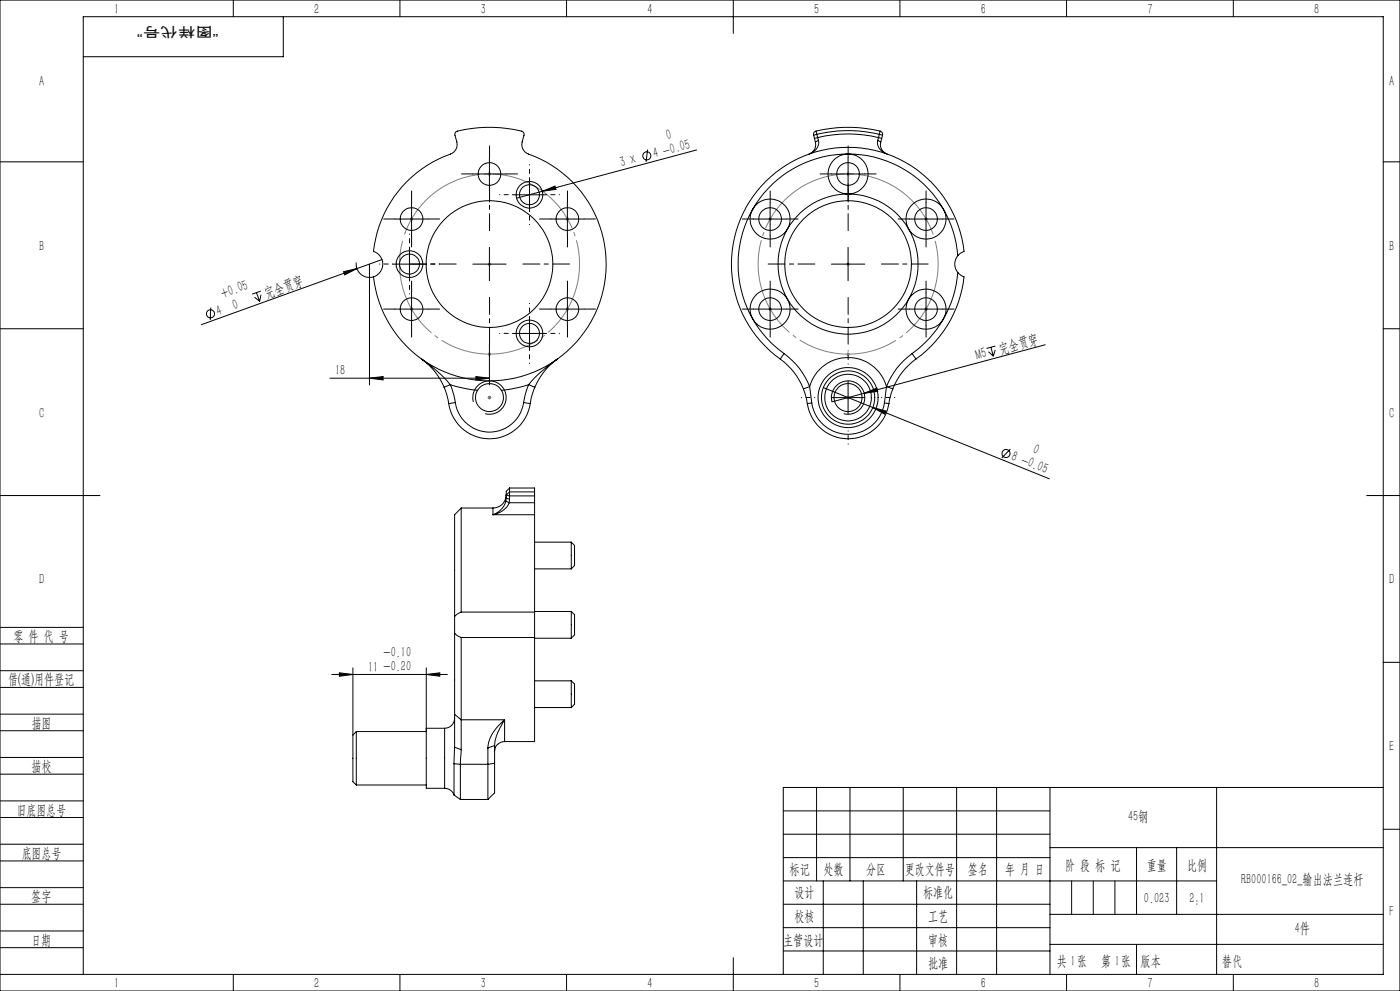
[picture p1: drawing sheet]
<svg xmlns="http://www.w3.org/2000/svg" width="420mm" height="297mm" viewBox="0 0 420 297" stroke-linecap="round" stroke-linejoin="round" font-family="sans-serif">
<g fill="none" stroke="#000" stroke-width=".3">
<path d="M0 0h420v297h-420zM70 0v5M85 5v12h-60M120 0v5M170 0v5M220 0v10M270 0v5M320 0v5M370 0v5M136.7 39.6a36.6 36.6 0 0 1 20.3 0l.2 .9a5 5 0 0 0-.3 4.2l.3 .5a5.5 5.5 0 0 0 3.2 1.7 35 35 0 0 1 7.4 60.3 35 35 0 0 1-55.8-24.2 4 4 0 0 0 2.8-3.8 4 4 0 0 0-2.8-3.9 35.3 35.3 0 0 1 23.6-29.4l.9-.7 .5-1a5.6 5.6 0 0 0-.5-3.7zM244.8 39.3a1.01 1.01 0 0 0-.7 1.2M244.8 39.3a41.1 41.1 0 0 1 19.3 0"/>
<path d="M244.8 39.3l.2 .9M264.1 39.3a1.01 1.01 0 0 1 .7 1.2M264.1 39.3l-.3 .9M0 48.5h25M141.9 52.1h9.9M146.8 47.2v9.9M153.8 58.4h10M158.9 53.4v10M162.7 57.3l3.8-1.5 .3 1zM194.3 44.8l-.5 3.7M209 44.9l-54 14.5M244.1 40.5l.2 1"/>
<path d="M244.3 41.5l.3 1M244.6 42.5a3 3 0 0 1-1.6 3.6M245 40.2a40.3 40.3 0 0 1 18.8 0M245 40.2l.3 1M245 40.2l-.9 .3M245.3 41.2a38.7 38.7 0 0 1 18.3 0M245.3 41.2l.2 .9M245.3 41.2l-1 .3M245.5 42.1a3.7 3.7 0 0 1-2.8 4.1M245.5 42.1l-.9 .4M249.4 52.1h10M254.4 58.1a21 21 0 0 0-18.2 10.5"/>
<path d="M254.4 58.1a20.9 20.9 0 0 1 18.2 10.5M254.4 46.1a6 6 0 0 1 6 6 6 6 0 0 1-6 6M254.4 46.1a33.1 33.1 0 0 1 28.6 16.5M254.4 46.1a33.1 33.1 0 0 0-28.6 16.5M254.4 46.1a6 6 0 0 0-6 6 6 6 0 0 0 6 6M254.4 47.2v9.9M263.3 42.1a3.9 3.9 0 0 0 2.8 4.1M263.3 42.1l.9 .4M263.6 41.2l-.3 .9M263.6 41.2l.9 .3M263.8 40.2l-.2 1M263.8 40.2l1 .3"/>
<path d="M264.2 42.5a3 3 0 0 0 1.7 3.6M264.5 41.5l-.3 1M264.8 40.5l-.3 1M415 48.5h5M106.9 78.7a4 4 0 0 0 5.1 4.3M110.8 79.2v36.2M114.6 77.8l-54.2 19.5M117.8 79.2h10M118.5 65.6h9.9M122.8 74.2v9.9M123.5 60.6v10.1M141.9 79.2h9.9"/>
<path d="M146.8 74.2v9.9M165.2 65.6h10M170.2 60.6v10.1M225.8 62.6a6 6 0 0 1 8.2-2.2 6 6 0 0 1 2.2 8.2M225.8 62.6a33 33 0 0 0 0 33M225.8 62.6a6 6 0 0 0 2.2 8.2 6 6 0 0 0 8.2-2.2M226 65.6h10M231 60.6v10.1M236.2 68.6a21.2 21.2 0 0 0 0 21M249.4 79.2h10M254.4 74.2v9.9M272.6 68.6a20.9 20.9 0 0 1 0 21"/>
<path d="M272.8 65.6h10M277.8 60.6v10.1M283 62.6a6 6 0 0 1-2.2 8.3 6 6 0 0 1-8.2-2.3M283 62.6a32.6 32.6 0 0 1 4.3 14M283 62.6a6 6 0 0 0-8.2-2.2 6 6 0 0 0-2.2 8.2M287.3 76.6a3.9 3.9 0 0 0 0 5.1M287.3 76.6l1.9-1.3a35 35 0 0 0-52.4-26.4 35 35 0 0 0-2.7 58.7M0 98.5h25M63.2 92.2l-.1 3.7M76.3 89.1l1.6 1.2M76.9 87.7l1 2.6M78.2 87.2l-2.6 1"/>
<path d="M78.3 88.4l-.4 1.9M103.1 81.4l4-.9-3.7 1.9zM118.5 92.6h9.9M123.5 87.7v9.9M153.8 99.9h10M158.9 94.9v10M165.2 92.6h10M170.2 87.7v9.9M225.8 95.6a32.4 32.4 0 0 0 9.4 10.4M226 92.6h10M231 87.7v9.9M236.2 89.6a6 6 0 0 1-2.1 8.3 6 6 0 0 1-8.3-2.3"/>
<path d="M236.2 89.6a21 21 0 0 0 36.4 0M236.2 89.6a6 6 0 0 0-8.2-2.1 6 6 0 0 0-2.2 8.1M272.6 89.6a6 6 0 0 0 2.2 8.2 6 6 0 0 0 8.2-2.2M272.6 89.6a6 6 0 0 1 8.2-2.2 6 6 0 0 1 2.2 8.2M272.8 92.6h10M277.8 87.7v9.9M283 95.6a32.4 32.4 0 0 1-9.4 10.4M287.3 81.7a32.6 32.6 0 0 1-4.3 13.9M287.3 81.7l1.2 1 .7 .3a34.8 34.8 0 0 1-14.4 24.6M415 98.5h5M99 113.3h47.8M110.8 113.3l4.1-.4v1z"/>
<path d="M133.2 116.1l.9 2.4 .5 2.5M135.1 115.3a44.3 44.3 0 0 0-8.6-7.7 20.2 20.2 0 0 1 6.7 8.5M135.1 115.3l4 1 4.2 .7M135.1 115.3l1.1 3.3 .4 2M135.1 115.3l-1.9 .8M142.8 112.9l4 .4-4 .6zM143.3 117a4.2 4.2 0 0 1 7.1 0M143.3 117a4.2 4.2 0 0 0 3.5 6.4 4.2 4.2 0 0 0 3.6-6.4M146.8 103.1v12.3M158.6 115.3a45.6 45.6 0 0 1 8.6-7.7 19.7 19.7 0 0 0-6.8 8.5M158.6 115.3l-4 1-4.2 .7M158.6 115.3l-.9 2.6-.6 2.7"/>
<path d="M158.6 115.3l1.8 .8M160.4 116.1l-.8 2.4-.5 2.5M234.1 107.6a20 20 0 0 1 6.9 9M235.2 106a21.7 21.7 0 0 1 7.7 9.8M235.2 106l-1.1 1.6M241 116.6l1.2 4.4M242.9 115.8l.6 5M242.9 115.8a12 12 0 0 1 11.5-8.6 12 12 0 0 1 11.6 8.6M242.9 115.8l-1.9 .8M247 116.2l67.8 27.3M249.4 119.2h10M254.4 114.2v9.9"/>
<path d="M259.3 117.9l3.8-1.6 .2 1zM266 115.8l-.7 5M266 115.8l1.8 .8M267.8 116.6l-1.1 4.4M273.6 106a21.7 21.7 0 0 0-7.6 9.8M273.6 106l1.2 1.6M274.8 107.6a20 20 0 0 0-7 9M296.5 105.4l1.5 1.3M297.3 104.1l.7 2.6M298.6 104.9l-.6 1.8M298.6 103.7l-2.7 .7M313.5 103.3l-63.9 17.1a5 5 0 0 1 4.4-6.2 5 5 0 0 1 5.4 5.4 5 5 0 0 1-6.3 4.4"/>
<path d="M134.6 121a12.4 12.4 0 0 0 12.2 10.5 12.4 12.4 0 0 0 12.3-10.5M136.6 120.6a10.4 10.4 0 0 0 10.2 8.9 10.4 10.4 0 0 0 10.3-8.9M136.6 120.6l-2 .4M142 120.4a5 5 0 0 1 4.4-6.2 5 5 0 0 1 5.4 5.4 5 5 0 0 1-6.2 4.4M157.1 120.6l2 .4M242.2 121a12.4 12.4 0 0 0 12.2 10.5 12.4 12.4 0 0 0 12.3-10.5M243.5 120.8a11 11 0 0 0 10.9 9.4 11 11 0 0 0 10.9-9.4M243.5 120.8l-1.3 .2M261.8 122.1l4 1.1-.4 .9zM265.3 120.8l1.4 .2M303.1 134.6l-2.6 2.7M0 148.5h30"/>
<path d="M138.4 152.3v31.1M138.4 152.3l-2 2v30.4M138.4 152.3h9.5M147.9 152.3v2M147.9 154.3h12.5M151.8 150.2a6.1 6.1 0 0 1-3.9 4.1M151.8 150.2l1 .5M151.9 148.3a3.9 3.9 0 0 1-4 4M151.9 149.3l-.1 .9M151.9 148.4l1 .2M151.9 148.4v.9M151.9 149.3l1 .3"/>
<path d="M152.8 150.7a6.4 6.4 0 0 1-4.9 3.6M152.8 150.7h7.6M152.9 147.4v1.2M152.9 146.3v1.1M152.9 146.3h7.5v1.1M152.9 146.3l-1 .9v1.2M152.9 147.4l-1 1M152.9 148.6h7.5M152.9 147.4h7.5M152.9 148.6v1M152.9 149.6l-.1 1.1M160.4 154.3v29.1"/>
<path d="M160.4 150.7v3.6M160.4 147.4v1.2M160.4 148.6v2.1M410 148.5h10M160.4 170.5h11M160.4 162.5h11M171.4 162.5v8M171.4 162.5l1 1v6l-1 1M0 193h25M0 188h25M136.4 189.8v24.3M136.4 189.8l.6 .6 1.4 .7"/>
<path d="M136.4 184.7v5.1M138.4 191.1v24.6M138.4 183.4l-1.4 .7-.6 .6M138.4 183.4h22M138.4 191.1h22M160.4 191.1v31.1h-9M160.4 183.4v7.7M160.4 191.3h11M160.4 183.3h11M171.4 183.3v8M171.4 183.3l1 1v5.9l-1 1.1M415 198.5h5"/>
<path d="M0 206h25M0 201h25M0 219h25M0 214h25M99.5 202.1h34.7M101.8 201.6l4.1 .5-4.1 .6zM105.9 200.2v20.1M106.9 219.2v16.1M106.9 219.2l-1 1.1M127.9 202.1l4-.5v1.1zM127.9 200.2v19h-21M133.4 218.3h-5.5v18h5.5"/>
<path d="M133.4 218.3v18M136.4 215.3a3 3 0 0 1-3 3M136.4 214.1v9.8M136.4 214.1l2 1.6M138.4 215.7v9M138.4 215.7h13M151.4 215.7a13.1 13.1 0 0 0-5 8.5M151.4 215.7a18.6 18.6 0 0 0-3 7.7M151.4 215.7v6.5M160.4 212.1h11M160.4 204h11M171.4 204v8.1"/>
<path d="M171.4 204l1 1v6.1l-1 1M0 232h25M0 227h25M105.9 220.3v14l1 1M106.9 235.3h21M133.4 236.3a3 3 0 0 1 2.8 2M136.2 228.9v9.4M136.2 238.3l1.9 1.3M136.2 228.9l1.9 .2M136.4 223.9l-.2 5M136.4 223.9l2 .8M138.1 229.1v10.5"/>
<path d="M138.1 239.6h8.3M138.1 229.1h8.3M138.4 224.7l-.3 4.4M146.4 224.2v4.9M146.4 229.1v10.5M148.4 223.4v5.4M148.4 228.8v8.8l-2 2M148.4 223.4l-2 .8M148.4 228.8l-2 .3M149.3 223.1l-.7 .8-.2 1.2M151.4 222.2l-1.1 .3-1 .6M245 236v28"/>
<path d="M255 236v28M271 236v28M287 236v56M299 236v56M315 236v56M365 236v56M415 236h-180v56M0 245h25M0 240h25M0 258h25M0 253h25M235 243h80"/>
<path d="M235 250h80M235 257h80M315 254h100M341 254v20M353 254v20M415 248.5h5M0 271h25M0 266h25M0 279h25M235 271h80M235 264h130M235 278h80"/>
<path d="M247 264v28M259 264v28M275 264v28M315 274h100M0 284h25M0 292h415v-287h-390v287M70 292v5M120 292v5M170 292v5M220 287v10M235 285h80M270 292v5"/>
<path d="M315 283h100M320 292v5M370 292v5"/>
<circle cx="146.8" cy="52.2" r="3.4"/>
<circle cx="158.8" cy="58.4" r="4"/>
<circle cx="158.8" cy="58.4" r="2.99"/>
<circle cx="194.1" cy="46.7" r="1.21"/>
<circle cx="254.4" cy="52.2" r="3.4"/>
<circle cx="122.8" cy="79.2" r="3"/>
<circle cx="122.9" cy="79.2" r="4"/>
<circle cx="123.5" cy="65.6" r="3.4"/>
<circle cx="146.8" cy="79.1" r="19"/>
<circle cx="170.2" cy="65.6" r="3.4"/>
<circle cx="231" cy="65.6" r="3.4"/>
<circle cx="254.4" cy="79.1" r="19"/>
<circle cx="277.8" cy="65.6" r="3.4"/>
<circle cx="63.1" cy="94.1" r="1.21"/>
<circle cx="123.5" cy="92.7" r="3.4"/>
<circle cx="158.8" cy="99.9" r="4"/>
<circle cx="158.8" cy="99.9" r="2.99"/>
<circle cx="170.2" cy="92.7" r="3.4"/>
<circle cx="231" cy="92.7" r="3.4"/>
<circle cx="277.8" cy="92.7" r="3.4"/>
<circle cx="254.4" cy="119.1" r="4.2"/>
<circle cx="254.4" cy="119.1" r="7"/>
<circle cx="254.4" cy="119.1" r="9"/>
<circle cx="254.4" cy="119.2" r="8"/>
<circle cx="301.8" cy="135.9" r="1.21"/>
</g>
<g fill="none" stroke="#808080" stroke-width=".3">
<path d="M146.3 52.1h1.1M146.5 51.8l.7 .7M146.8 51.6v1.1M147.2 51.8l-.7 .7M253.9 52.1h1M254.1 51.8l.7 .7M254.4 51.6v1.1M254.8 51.8l-.7 .7M122.9 65.6h1.1M123.1 65.3l.7 .7M123.5 65.2v.9M123.8 65.3l-.7 .7"/>
<path d="M146.3 79.2h1.1M146.5 78.8l.7 .7M146.8 78.7v1M147.2 78.8l-.7 .7M169.7 65.6h1M169.9 65.3l.7 .7M170.2 65.2v.9M170.6 65.3l-.7 .7M230.5 65.6h1M230.7 65.3l.7 .7M231 65.2v.9M231.4 65.3l-.7 .7"/>
<path d="M253.9 79.2h1M254.1 78.8l.7 .7M254.4 78.7v1M254.8 78.8l-.7 .7M277.3 65.6h1M277.5 65.3l.7 .7M277.8 65.2v.9M278.2 65.3l-.7 .7M122.9 92.6h1.1M123.1 92.3l.7 .7M123.5 92.1v1.1M123.8 92.3l-.7 .7"/>
<path d="M169.7 92.6h1M169.9 92.3l.7 .7M170.2 92.1v1.1M170.6 92.3l-.7 .7M230.5 92.6h1M230.7 92.3l.7 .7M231 92.1v1.1M231.4 92.3l-.7 .7M277.3 92.6h1M277.5 92.3l.7 .7M277.8 92.1v1.1M278.2 92.3l-.7 .7"/>
<path d="M146.3 106.1h1.1M146.3 119.2h1.1M146.5 105.8l.7 .7M146.5 118.8l.7 .7M146.8 105.7v.9M146.8 118.6v1.1M147.2 105.8l-.7 .7M147.2 118.8l-.7 .7M253.9 106.1h1M253.9 119.2h1M254.1 105.8l.7 .7M254.1 118.8l.7 .7"/>
<path d="M254.4 105.7v.9M254.4 118.6v1.1M254.8 105.8l-.7 .7M254.8 118.8l-.7 .7"/>
</g>
<path d="M121 71.2a27 27 0 0 1 45.3-10.8 27 27 0 0 1-12.4 44.8 27 27 0 0 1-33.3-32.5l.4-1.5M280.3 71.2a27 27 0 0 0-45.3-10.8 27 27 0 0 0 12.4 44.8 27 27 0 0 0 33.3-32.5l-.4-1.5" fill="none" stroke="#808080" stroke-width=".3" stroke-dasharray="30.5 1.3 1.3 1.3" stroke-dashoffset="-1" stroke-linecap="butt"/>
<path d="M321.5 264v10M328 264v10M334.5 264v10M341 283v9" fill="none" stroke="#0a0605" stroke-width=".3"/>
<path d="M136.9 79.1h-14M146.9 69.1v-14M156.9 79.1h14M244.4 79.1h-14M254.4 69.1v-14M264.4 79.1h14M146.9 89.1v14M254.4 89.1v14" fill="none" stroke="#000" stroke-width=".3" stroke-dasharray="30.5 1.3 1.3 1.3" stroke-dashoffset="25.4"/>
<g fill="none" stroke="#000" stroke-width=".3" stroke-dasharray="30.5 1.3 1.3 1.3">
<path d="M141.9 52.1h-3.4M146.9 47.1v-3.4M146.9 57.1v3.4M151.9 52.1h3.4M249.4 52.1h-3.4M254.4 47.1v-3.4M254.4 57.1v3.4M259.4 52.1h3.4M118.5 65.6h-3.4M123.5 60.6v-3.4M123.5 70.6v3.4M128.5 65.6h3.4"/>
<path d="M165.2 65.6h-3.4M170.2 60.6v-3.4M170.2 70.6v3.4M175.2 65.6h3.4M226.1 65.6h-3.4M231.1 60.6v-3.4M231.1 70.6v3.4M236.1 65.6h3.4M272.8 65.6h-3.4M277.8 60.6v-3.4M277.8 70.6v3.4M282.8 65.6h3.4"/>
<path d="M118.5 92.6h-3.4M123.5 87.6v-3.4M123.5 97.6v3.4M128.5 92.6h3.4M165.2 92.6h-3.4M170.2 87.6v-3.4M170.2 97.6v3.4M175.2 92.6h3.4M226.1 92.6h-3.4M231.1 87.6v-3.4M231.1 97.6v3.4M236.1 92.6h3.4"/>
<path d="M272.8 92.6h-3.4M277.8 87.6v-3.4M277.8 97.6v3.4M282.8 92.6h3.4"/>
</g>
<g fill="none" stroke="#000" stroke-width=".3" stroke-dasharray="30.5 1.3 1.3 1.3" stroke-dashoffset="30.4">
<path d="M153.9 58.3h-4M158.9 53.3v-4M163.9 58.3h4M117.9 79.1h-4M122.9 74.1v-4M127.9 79.1h4M158.9 63.3v4M122.9 84.1v4M153.9 99.9h-4M158.9 94.9v-4M163.9 99.9h4M158.9 104.9v4"/>
<path d="M244.4 119.1h-4M254.4 109.1v-4M264.4 119.1h4M254.4 129.1v4"/>
</g>
<g fill="#000">
<path d="M162.7 57.3l3.8-1.5 .3 1zM103.1 81.4l4-.9-3.7 1.9zM259.3 117.9l3.8-1.6 .2 1zM261.8 122.1l4 1.1-.4 .9z"/>
<path d="M110.8 113.3l4.1-.4v1zM142.8 112.9l4 .4-4 .6zM101.8 201.6l4.1 .5-4.1 .6zM127.9 202.1l4-.5v1.1z"/>
</g>
<g font-size="4.4">
<text x="34.2" y="4.1">1</text>
<text x="94.2" y="4.1">2</text>
<text x="144.2" y="4.1">3</text>
<text x="194.2" y="4.1">4</text>
<text x="244.2" y="4.1">5</text>
<text x="294.2" y="4.1">6</text>
<text x="344.2" y="4.1">7</text>
<text x="394.2" y="4.1">8</text>
<text x="11.7" y="25.9">A</text>
<text x="416.7" y="25.9">A</text>
<text x="200.3" y="41.9" transform="rotate(-15 200.3 41.9)">0</text>
<text x="196.3" y="47.4" transform="rotate(-15 196.3 47.4)">4 -0.05</text>
<text x="186.4" y="50.1" transform="rotate(-15 186.4 50.1)">3 x</text>
<text x="11.7" y="75.1">B</text>
<text x="416.7" y="75.1">B</text>
<text x="66.9" y="89.4" transform="rotate(-20 66.9 89.4)">+0.05</text>
<text x="79.8" y="89.4" transform="rotate(-20 79.8 89.4)">完全贯穿</text>
<text x="65.5" y="94.6" transform="rotate(-20 65.5 94.6)">4</text>
<text x="70.4" y="92.8" transform="rotate(-20 70.4 92.8)">0</text>
<text x="293.2" y="107.8" transform="rotate(-15 293.2 107.8)">M5</text>
<text x="300" y="106" transform="rotate(-15 300 106)">完全贯穿</text>
<text x="100.5" y="112.5">18</text>
<text x="11.7" y="125.1">C</text>
<text x="416.7" y="125.1">C</text>
<text x="303.2" y="137.9" transform="rotate(22 303.2 137.9)">8 -0.05</text>
<text x="309.7" y="135.8" transform="rotate(22 309.7 135.8)">0</text>
<text x="11.7" y="175.1">D</text>
<text x="416.7" y="175.1">D</text>
<text x="4" y="192">零 件 代 号</text>
<text x="115" y="196.9">-0.10</text>
<text x="110.4" y="201.3">11 -0.20</text>
<text x="2.5" y="205.1">借(通)用件登记</text>
<text x="9.5" y="218.1">描图</text>
<text x="416.7" y="225.1">E</text>
<text x="9.5" y="231.1">描校</text>
<text x="5" y="244.1">旧底图总号</text>
<text x="338.4" y="246.2">45钢</text>
<text x="6.5" y="257.1">底图总号</text>
<text x="236.9" y="261.9">标记</text>
<text x="247.1" y="261.9">处数</text>
<text x="259.9" y="261.9">分区</text>
<text x="271.5" y="261.9">更改文件号</text>
<text x="290.4" y="261.9">签名</text>
<text x="301.5" y="261.9">年 月 日</text>
<text x="319.5" y="260.6">阶 段 标 记</text>
<text x="344" y="260.6">重量</text>
<text x="356.1" y="260.6">比例</text>
<text x="238.3" y="268.9">设计</text>
<text x="276.9" y="268.9">标准化</text>
<text x="372.3" y="264.8">RB000166_02_输出法兰连杆</text>
<text x="9.4" y="270.1">签字</text>
<text x="343.2" y="270.7">0.023</text>
<text x="356.8" y="270.7">2:1</text>
<text x="416.8" y="274.4">F</text>
<text x="238.3" y="276.1">校核</text>
<text x="278.4" y="276">工艺</text>
<text x="388.4" y="279.6">4件</text>
<text x="9.4" y="283.2">日期</text>
<text x="234.9" y="283.3">主管设计</text>
<text x="278.4" y="283.3">审核</text>
<text x="278.4" y="290.2">批准</text>
<text x="317.1" y="289.4">共 张</text>
<text x="321.1" y="289.4">1</text>
<text x="330.3" y="289.4">第 张</text>
<text x="334.5" y="289.4">1</text>
<text x="342.1" y="289.4">版本</text>
<text x="34.2" y="296.1">1</text>
<text x="94.2" y="296.1">2</text>
<text x="144.2" y="296.1">3</text>
<text x="194.2" y="296.1">4</text>
<text x="244.2" y="296.1">5</text>
<text x="294.2" y="296.1">6</text>
<text x="344.2" y="296.1">7</text>
<text x="394.2" y="296.1">8</text>
</g>
<text font-size="4.4" fill="#0a0605" x="366.6" y="289.4">替代</text>
<text font-size="4.1" fill="#0a0605" x="65.6" y="8" transform="rotate(-180 65.6 8)">“图样代号”</text>
</svg>
